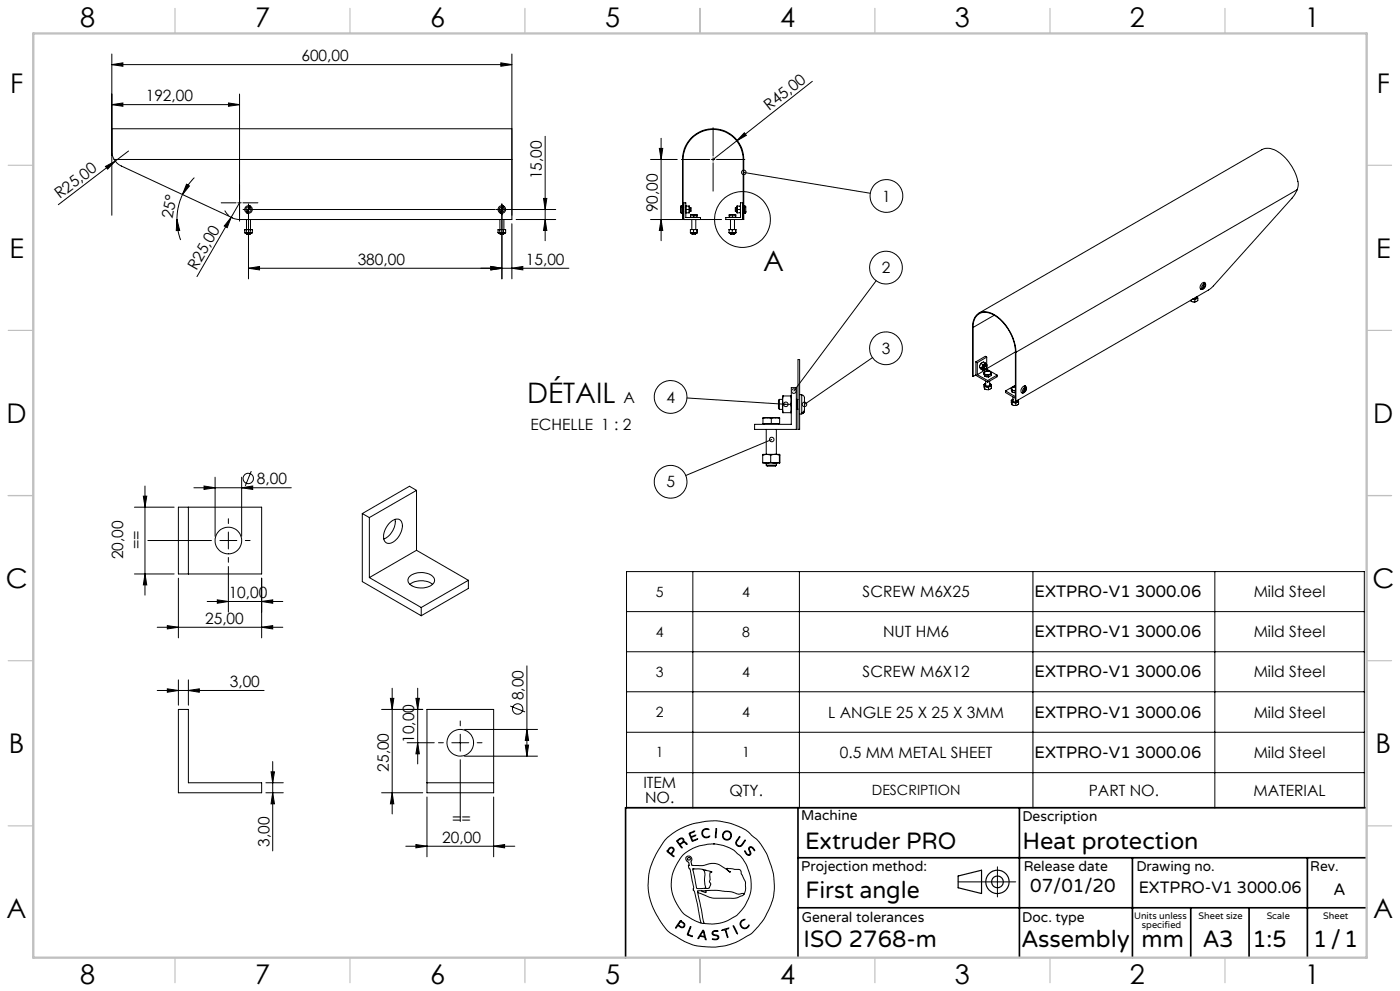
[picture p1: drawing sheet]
<svg xmlns="http://www.w3.org/2000/svg" width="420mm" height="297mm" viewBox="0 0 420 297" stroke-linecap="round" stroke-linejoin="round" font-family="sans-serif">
<g fill="none" stroke="#000" stroke-width=".3">
<path d="M33.5 19.4l3.4-.6v1.1zM33.5 16.2v48.3M33.5 19.4h120.1M150.2 18.8l3.4 .6-3.4 .5zM153.6 16.2v49.6h-82.3l-1.3-.4-33.6-15.6a4.5 4.5 0 0 1-2.1-2M33.5 31.4l3.4-.5v1zM33.5 31.4h38.4M33.5 38.6h120.1v9.2h-119.3a11.5 11.5 0 0 1-.8-6.1zM68.5 30.9l3.4 .5-3.4 .5zM71.9 28.2v38.1M213.9 38.3v8.5M223.3 39.8l.6 .8-2.9 1.6z"/>
<path d="M243.7 24.4l-22.7 17.8M31.6 49.9l3-1.6-2.3 2.4zM34.6 48.3l-17.1 13M38.6 45.3l-4 3M54.8 58.3l-.8 1.8-.6 2.5-.3 3.2M56 55.2l.8 .5-2 2.6zM58.3 53.2l-2 2.4-1.5 2.7M163.1 59.5h.9l-.5 3.3zM163.5 40.8v31.3M195.2 47.8h8M197.8 44.5h1l-.5 3.3zM198.3 41.4v30.7"/>
<path d="M204.4 47.8h8.5M213.4 47.8h1.1M213.9 47.3v1M213.9 48.8v8.5M214.9 47.8h8.5M221 42.2l-7.1 5.6M223.1 51.7l38 6.2M389.1 56.9l.2-.4a6.2 6.2 0 0 0-.9-5.1 12.2 12.2 0 0 0-7.3-6.9h-1.5l-1.1 .4-84.8 48.9M389.1 56.9l-1.5 2.5-24.7 27.3-58.1 33.6M389.1 56.9l-84.3 48.7M53.1 65.8l.8 3.2-1 .1zM53.1 65.8l.4 3.7 .7 2.4"/>
<path d="M66.4 60.8h4.4M67.4 63.1l1.3 1.6M69.4 65.1l-1.2 3.1-.9-.5zM69.4 65.1l-10.3 17.8M71.3 60.8h1.1M71.9 60.8l-2.5 4.3M72.9 60.8h4.5M72.9 62.8h.6M73.4 69.7l.3 .1M73.4 68.9v.8M73.7 68.8l.2 .1M73.7 68.8h.8"/>
<path d="M73.7 69.8h.8M73.7 68.8l-.3 .1M73.9 69.7l.6 .1M73.9 69.7l-.2 .1M73.9 68.9v.8M73.9 70.1h1.2M73.9 65.8v3M73.9 69.8v.3M74 62.8h1.1M74.1 63.4a.23 .23 0 0 0-.1 .3 .23 .23 0 0 0 .3 .1l.1-.3M74.5 68.8l-.6 .1M74.5 68.8l.6 .1"/>
<path d="M74.5 68.8h.9M74.5 69.8h.9M74.5 61.1v.7M74.5 62.3v21.3M74.7 62l.1-.3a.25 .25 0 0 1 .3 .1 .25 .25 0 0 1-.1 .4M74.7 62a.77 .77 0 0 0-.9 .5 .77 .77 0 0 0 .3 .9M74.7 62l-.6 1.4M75 62.2a.76 .76 0 0 1 .3 .9 .76 .76 0 0 1-.9 .4M75 62.2l-.6 1.3M75.1 69.7l-.6 .1M75.1 69.7l.3 .1M75.1 68.9v.8"/>
<path d="M75.1 65.8v3M75.1 69.8v.3M75.4 68.8l-.3 .1M75.4 68.8l.3 .1M75.6 62.8h73M75.7 69.7h.1M75.7 69.7l-.3 .1M75.7 68.9h.1M75.7 68.9v.8M147.2 79.9l3.4 .5-3.4 .5zM148.9 62.8h.6M149.4 69.7l.2 .1"/>
<path d="M149.4 68.9v.8M149.6 68.8l.3 .1M149.6 68.8h.9M149.6 69.8h.9M149.6 68.8l-.2 .1M149.9 62.8h16.8M149.9 69.7l.6 .1M149.9 69.7l-.3 .1M149.9 68.9v.8M150 70.1h1.2M150 65.8v3M150 69.8v.3"/>
<path d="M150.1 63.4a.23 .23 0 0 0-.1 .3 .23 .23 0 0 0 .3 .1l.1-.3M150.2 62.4l.7 .7M150.5 68.8l-.6 .1M150.5 68.8l.6 .1M150.5 68.8h.9M150.5 69.8h.9M150.6 61.1v.7M150.6 62.3v21.3M150.7 62a.23 .23 0 0 1 .1-.3 .23 .23 0 0 1 .3 .1l-.1 .4M150.7 62a.78 .78 0 0 0-.9 .5 .78 .78 0 0 0 .3 .9M150.7 62l-.6 1.4M150.9 62.4l-.7 .7"/>
<path d="M151 62.2a.76 .76 0 0 1 .3 .9 .76 .76 0 0 1-.9 .4M151 62.2l-.6 1.3M151.1 69.7l-.6 .1M151.1 69.7l.3 .1M151.1 68.9v.8M151.2 65.8v3M151.2 69.8v.3M151.4 68.8l-.3 .1M151.4 68.8l.3 .1M151.7 69.7l-.3 .1M151.7 68.9v.8M153.6 67.1v16.5"/>
<path d="M154.8 65.8h11.9M163.5 65.8l.5 3.3h-.9zM195.2 65.8h21.3M198.3 65.8l.5 3.3h-1zM204.2 62.2v1.4l.3 .3M204.2 62l.2-.3-.2 .5M204.2 62h.1M204.2 62v.2M204.5 61.7l-.3 .2M204.5 61.7v2.2M204.5 63.9l.3 .1M204.8 65.8v-18a9.2 9.2 0 0 1 9.1-9.2 9.2 9.2 0 0 1 9.2 9.2v18h-.1v-18a9 9 0 0 0-9.1-9 9 9 0 0 0-9 9v18"/>
<path d="M204.8 61.6l-.3 .1M204.9 62.2l.1 .1M205 63.3l-.1 .1M205.1 62.2v1.2M205.1 65.8v-5h.6v4.4h4.4v.6M205.7 63.8h.1M205.7 61.8h1M205.8 61.8v1M205.8 62.8v1M205.8 62.8h.9M205.8 63.8h.9M206.7 61.8l.1 .5"/>
<path d="M206.7 62.8l.1 .5M206.8 62.3l-.1 .5M206.8 63.3l-.1 .5M206.8 62.3v1M206.8 63.4h.4M206.8 62.2h.4M207.1 69.7l.5 .1M207.1 68.9v.8M207.2 64.5v.6h1.9v-.6M207.2 62.2v1.2M207.3 65.1v.1M207.5 70.1h1.2"/>
<path d="M207.5 65.8v3M207.5 69.8v.3M207.6 68.8l.5 .1M207.6 68.8h1M207.6 69.8h1M207.6 68.8l-.5 .1M207.6 64.4l.5 .1M207.6 64.4l-.4 .1M207.6 64.4h1M208.1 69.7l.5 .1M208.1 69.7l-.5 .1M208.1 68.9v.8"/>
<path d="M208.1 64.5v.6M208.6 68.8l-.5 .1M208.6 68.8l.5 .1M208.6 68.8h.5M208.6 69.8h.5M208.6 64.4l-.5 .1M208.6 64.4l.5 .1M208.7 65.8v3M208.7 69.8v.3M209 65.1v.1M209.1 69.7l-.5 .1M209.1 69.7v.1"/>
<path d="M209.1 68.9v.8M209.1 68.8v.1M209.1 68.8v1M217.7 65.2h4.4v-4.4h.6v5h-5zM218.7 69.7l.5 .1M218.7 68.9v.8M218.9 65.1v.1M219.1 70.1h1.2M219.1 65.8v3M219.1 69.8v.3M219.2 69.8h1M219.2 68.8l.5 .1"/>
<path d="M219.2 68.8h1M219.2 68.8l-.5 .1M219.3 64.4l.4 .1M219.3 64.4h.9M219.3 64.4l-.5 .1M219.7 69.7l.5 .1M219.7 69.7l-.5 .1M219.7 68.9v.8M219.7 64.5v.6M220.2 68.8l-.5 .1M220.2 68.8l.5 .1M220.2 68.8h.5"/>
<path d="M220.2 69.8h.5M220.2 64.4l-.5 .1M220.2 64.4l.5 .1M220.2 64.4h.5v.7h-1.9v-.6M220.3 65.8v3M220.3 69.8v.3M220.6 65.1v.1M220.7 69.7l-.5 .1M220.7 69.7v.1M220.7 62.2v1.2M220.7 63.4h.4M220.7 62.2h.4"/>
<path d="M220.7 68.9v.8M220.7 68.8v.1M220.7 68.8v1M221.1 63.3l.1 .5M221.1 62.3l.1 .5M221.1 62.3v1M221.2 62.8l-.1 .5M221.2 61.8l-.1 .5M221.2 62.8h.8M221.2 63.8h.8M221.2 61.8h.8M222 62.8v1"/>
<path d="M222 61.8v1M222 63.8h.1M222 61.8h.1M222.7 62.2l.1 1.1M222.8 63.3l-.1 .1M222.8 63.3l.2 .1M223 62.2l-.2 .1M223.1 61.6l.3 .1M223.4 61.7l.3 .2v1.5M223.4 61.7v2.2M223.4 63.9l-.3 .1M223.7 63.6l-.3 .3"/>
<path d="M223.7 63.4l-.3 .5 .3-.4M223.7 63.4v.2M74.5 80.4l3.4-.5v1zM74.5 80.4h96.2M153.6 80.4l3.2-.5v1zM262.9 84.1l-24.7 33.1M291.9 98.1a3.8 3.8 0 0 1 1.7-4 3.8 3.8 0 0 1 4.4 .2 14 14 0 0 1 6.6 11.2M291.9 98.1v14.8M298.3 94.5l-6.4 3.6M357.2 90l.2 .3M357.4 90.3l1.1 .2M357.4 89.9v.4"/>
<path d="M357.9 89.6h.1M357.9 89.6l.6 .2M358.5 89.8v.7M358.8 89.1h.1M358.8 89.1l-.6 .3M358.9 89.5l-.4 .3M358.9 89.5l-1 .1M359.2 88.9v.1M359.2 89l-.3 .5M359.2 89l.1 .4M359.3 89.4v.7l-.8 .4M359.3 89.4l-.4 .1"/>
<path d="M360.1 86.6l.2 .1M360.6 86.7h.1M360.7 86.6l-.1 .1M360.8 86.5l-.5 .2M361 86.5l-.4 .2M361.1 85.1a.87 .87 0 0 0-.3 1.4M361.1 85.1l-.3 1.4M361.2 84.7l.2 .4M361.2 84.7h-.2l.1 .4M361.2 84.7v.3M361.3 84.6l.2 .1M361.4 85.1a.81 .81 0 0 1-.4 1.4"/>
<path d="M361.4 85.1l-.4 1.4M361.4 84.7a1.28 1.28 0 0 1-.6 2M361.4 84.7a1.26 1.26 0 0 0-1.1 2M206.1 119.3l29.7 1.9M233.8 119.7v3M233.8 119.7l-.3 .2v2.5l.3 .3M233.8 119.7h1M234.8 119.9l.2 1.3M234.8 119.9v2.5M235 118.7l-.2 1.2M235 118.7h-.2v1.2M235 118.7h2.2"/>
<path d="M237.2 118.7l.2 1.2-.2 1.3M237.2 118.7h.2M238.9 119.7h.2v3h-.2M239.4 107.8h.5v20.9h-.5zM239.4 119.7l-.3 .2M239.9 118.2l.6 .2M240.5 118.4h.2a1.35 1.35 0 0 1 .6 1.8v2.6M240.5 118.4v5.6M261.8 107.2l-20.5 14M292.8 108.4v4.1l3.5 2M292.8 108.4l.4 .3M292.8 112.4l-.9 .5"/>
<path d="M293.2 108.7v3.6M293.2 112.3l3.1 1.7M293.8 110l.5 .6 .6 .3M293.8 110l.7 .3M294.3 108.9l-.5 1.1M294.3 108.9l.6 .4M294.5 110.3l.2 .4M294.7 109.9l-.2 .4M294.7 110.7h.6M294.7 109.9v.8M294.7 110.7l.2 .2M294.9 109.3l-.2 .6"/>
<path d="M295.2 111.7l.1 .2M295.2 111.7l.3 1.1M295.2 115.2l.2 1.4M295.2 115.2l.1 .3M295.3 111.9l.7 .4M295.3 111.9l.2 .4M295.3 115.5l.7 .4M295.3 115.5l.1 .4M295.3 109.1h.6M295.3 110.7l.2-.1zM295.3 109.1l-.6 .8M295.3 109.1l-.4 .2"/>
<path d="M295.3 110.7l-.4 .2M295.4 116.6l1.1 .2M295.4 115.9h.6M295.4 115.9v.7M295.5 112.3h.5M295.5 112.8l1.1 .2M295.5 112.3v.5M295.6 109.8l.2-.1a.45 .45 0 0 1 .1 .6 .45 .45 0 0 1-.6 .2zM295.6 111.4l-.3 .5M295.6 111.4l-.4 .3M295.6 114.9l-.3 .6M295.6 114.9l-.4 .3"/>
<path d="M295.7 108.8l-.6-.3-.8 .4M295.7 108.8l-.4 .3M295.7 108.8l.2 .3M295.7 114.2v1.2a.68 .68 0 0 0 1.2 0v-1.2M295.7 114.9h-.1M295.9 109.6a.6 .6 0 0 0-.9 .1 .6 .6 0 0 0 .3 .9M295.9 112.9h.3M295.9 109.1l.1 .6zM296 115.9l.5 .2M296 112.3l.6 .2M296 109.9v-.2a.51 .51 0 0 0-.7 .2 .51 .51 0 0 0 .2 .7l.2-.1M296 107v2.3"/>
<path d="M296 110.1v.5M296 110.6l-2.8 1.7M296 110.6l3.1 1.8M296 107l-2.8 1.7M296 107l-.4-.2-2.8 1.6M296.3 114v.5M296.5 111.2l.8 .4M296.5 111.2l-.9 .2M296.5 116.1v.7M296.6 112.5v.5M296.9 114.9l.4 .3zM297 115.8l-.5 .3"/>
<path d="M297 115.8l-1 .1M297 112.2l-1 .1M297 112.2l-.4 .3M297.3 111.6l-.3 .6M297.3 111.6l.1 .4M297.3 115.2l-.3 .6M297.3 115.2l.1 .4M297.4 112l-.4 .2M297.4 115.6v.7l-.9 .5M297.4 115.6l-.4 .2M297.4 112v.5l-.8 .5M299.1 112.4l-2.8 1.6"/>
<path d="M299.1 112.4v.5l-2.8 1.6M301.7 117.2v.4l2.9 1.8M301.7 117.2l2.9 1.7M303.4 116.4l.1 .3M303.4 120l.2 1.3M303.4 120l.1 .2M303.4 116.4l.3 1.1M303.5 116.7l.7 .4M303.5 116.7l.2 .3M303.7 117l.5 .1M303.7 117.5l.9 .2M303.7 117v.5"/>
<path d="M303.8 116.1l-.3 .6M303.8 116.1l.8-.1zM303.8 116.1l-.4 .3M303.8 119.7l-.3 .5M303.8 119.7l-.4 .3M303.9 119v1.1a.69 .69 0 0 0 1.2 0M303.9 119.7h-.1M304.1 117.6l.3 .1M304.2 117.1l.4 .1M304.2 117.1h.4M304.6 115.6l-2.9 1.6M304.6 105.5l.2 14.8"/>
<path d="M304.6 105.5l-8.6 5M304.8 105.6a14 14 0 0 0-7.7-11.8 3.7 3.7 0 0 0-5.3 3.6l.1 15.5M304.8 105.6v14.7M305.5 120h.1M305.5 120l-.3 .5M305.5 120l.1 .4M306.4 117.6l.2 .1M306.6 117.7l.1 .1M306.9 117.7l-.1 .1M306.9 117.6v.1M307 117.5l-.3 .3M307.2 117.5l-.3 .2"/>
<path d="M307.4 116.2a.89 .89 0 0 0-.4 1.3M307.4 116.2l-.4 1.3M307.5 115.7l.1 .4M307.5 115.7h-.2l.1 .5M307.5 115.7l-.1 .3M307.6 115.6l.1 .1M307.6 116.1a.84 .84 0 0 1-.4 1.4M307.6 116.1l-.4 1.4M307.7 115.7a1.28 1.28 0 0 1-.7 2M307.7 115.7a1.25 1.25 0 0 0-1.2 .6 1.25 1.25 0 0 0 0 1.4M226.4 127.2h11v-11h1.5v12.5h-12.5zM228.8 138.6l1.2 .2"/>
<path d="M228.8 138.6l.1 .2h1.1M228.8 136.4v2.2M229.2 126.9v.3M229.9 139.4h3M229.9 139.4l.3 .3h2.4l.3-.3M229.9 128.7v7.5M229.9 138.8v.6M230 138.8h2.5M230 136.2l1.2 .2M230 136.2h2.5M230 136.2l-1.2 .2M230 136.2h-.2a.65 .65 0 0 0-1 .2"/>
<path d="M230.2 125.2l1.2 .2M230.2 125.2h2.4M230.2 125.2l-1.3 .2M230.2 125.2h-.6a.43 .43 0 0 0-.4-.1 .43 .43 0 0 0-.3 .3M231.2 138.6l1.3 .2M231.2 138.6l-1.2 .2M231.2 136.4v2.2M231.4 125.4v1.5M231.5 131.7l-25.8 10.8M232.5 136.2l-1.3 .2M232.5 136.2l1.3 .2M232.5 136.2h1.4"/>
<path d="M232.5 138.8h1.4M232.6 125.2l-1.2 .2M232.6 125.2l1.3 .2M232.6 125.2h1.3v1.7h-5v-1.5M232.9 128.7v7.5M232.9 138.8v.6M233.6 126.9v.3M233.8 138.6l-1.3 .2M233.8 138.6l.1 .2M233.8 122.7h1M233.8 136.4v2.2M233.9 136.2l-.1 .2"/>
<path d="M233.9 136.2v2.6M234.8 122.4l.2 1.3M234.8 122.4v1.3h.2M235 121.2l-.2 1.2M235 121.2h2.2M235 123.7h2.2M237.2 121.2l.2 1.2-.2 1.3M237.2 123.7h.2M239.1 122.4l.3 .3M240.5 124l-.6 .1M241.3 123.3l-.3 .6-.5 .1M241.3 122.8l-.1 .5-.6 .3v.3l.6-.3 .1-.5"/>
<path d="M241.3 122.8v.3M303.5 120.2l.7 .4M303.5 120.2l.1 .4M303.6 121.3l1.1 .2M303.6 120.6h.6M303.6 120.6v.7M304.2 120.6l.5 .2M304.7 120.8v.7M305.2 120.5l-.5 .3M305.2 120.5l-1 .1M305.6 120.4v.7l-.9 .4M305.6 120.4l-.4 .1"/>
<path d="M40.3 152h11.9M43 148.7h1l-.5 3.3zM43.5 145.7v32.7M53.5 152h25v20h-25zM56.5 152v20M58.2 146.2h29.2M61.2 145.7l3.3 .5-3.3 .5zM64.5 143v17.7M68.5 155.5v1.4M68.5 159.5v5M72.5 146.2l3.3-.5v1zM72.5 143v17.7"/>
<path d="M75.4 141.2l-1.8 4.4M108.7 153.9v20.4l17.7 10.2M108.7 153.9l2.1 1.2M110.8 155.1v18M116.9 156.7a2.24 2.24 0 0 1 3.5-.5 5.4 5.4 0 0 1-2.6 6.3 1.8 1.8 0 0 1-2.2 0 1.8 1.8 0 0 1-.5-2.1l.5-1.8zM118.5 155.6a5.9 5.9 0 0 1-3.4 5.9M125 147l-14.2 8.1M125 147l-2.2-1.3-14.1 8.2M125 147v17.9M40.3 172h11.9M43.5 172l.5 3.3h-1zM44.3 162h19.1"/>
<path d="M53.5 173.3v17.9M65.2 179.8l3.3 .5-3.3 .5zM66 162h5M68.5 167.1v1.4M68.5 169.8v13.6M73.6 162h1.4M78.5 173.3v17.9M110.8 173.1l15.6 9M123 172.7a5.5 5.5 0 0 1 7.2 .5 1.97 1.97 0 0 1-1.7 2.7 5.1 5.1 0 0 1-6.1-1.5v-.8zM123 175.1a5.9 5.9 0 0 1 6.8 0M125 164.9l-14.2 8.2M125 164.9l15.5 9"/>
<path d="M140.5 173.9v2.5l-14.1 8.1M140.5 173.9l-14.1 8.2M188 171.3h221.3v70.8h-221.3zM207.9 171.3v70.8M239.8 171.3v70.8M309.9 171.3v70.8M364.5 171.3v70.8M47.2 188h37.6M50.2 187.5l3.3 .5-3.3 .5zM62.2 180.3h22.6M78.5 188l3.3-.5v1zM78.5 180.3l3.3-.5v1z"/>
<path d="M126.4 182.1v2.4M158.1 199.6v27M188 183.3h221.3M188 195.3h221.3M47.2 206.9h32M50.2 206.4l3.3 .5-3.3 .6zM53.5 203.8v7.5M53.5 212.6h3v22h22v3h-25zM56.5 206.9l3.3-.5v1.1zM56.5 203.8v7.5M114.5 212.6h12.3M117.1 209.3h1l-.4 3.3z"/>
<path d="M117.7 206.3v37.6M124.8 209.3h1l-.5 3.3zM125.3 206.3v22.6M128.1 212.6h20v25h-20zM138.1 216.1v1.4M139.3 218.6h22M153.1 211.6l4.4 1.8M158.1 218.6l.5 3.3h-1zM188 207.3h221.3M188 219.5h221.3M79.8 234.6h5.2M79.8 237.6h5.2"/>
<path d="M81.3 231.3h1l-.5 3.3zM81.8 237.6l.5 3.3h-1zM81.8 228.2v26.8M114.5 237.6h12.3M117.7 237.6l.4 3.3h-1zM122.1 222.6h8.2M125.3 222.6l.5 3.3h-1zM128.1 238.9v17.9M128.1 234.6h20M131.6 222.6h1.4M135.5 222.6h5.1M138.1 220.1v5"/>
<path d="M138.1 227.7v18.5M139.3 226.6h22M143.2 222.6h1.4M148.1 238.9v17.9M157.6 223.3h1l-.5 3.3zM188 231.6h221.3M121.7 253.6h32.7M124.8 253.1l3.3 .5-3.3 .5zM148.1 253.6l3.3-.5v1zM199.8 251.4l3.1-2.3 4-1.9 4.5-1 3.6-.2 3.8 .7 3.6 1.3 2 1.2 2.6 2.3 1.4 1.6 1.9 3.4 1.7 5.2 .3 3.5-.2 3-.7 2.8-2 4.1-1.5 2.1a17.8 17.8 0 0 1-7.4 5.3l-3.1 1-2.7 .3-3.7-.1-3.1-.5-2.7-1.1-3.9-2.4-1.3-1.1-1.6-2-2.4-4.2-.8-2.4-.7-3.3v-2.8l.4-3 1.1-3.3 1.5-2.8zM200.9 254.1l.4-.2 .6 .1 .3 .6-.1 .6a.61 .61 0 0 0-.3 1.1l.4 .3-.1 .2-1.5-1.2a.56 .56 0 0 1-.5-.5 .56 .56 0 0 1 .4-.6zM200.9 254.3l.7-.2 .4 .4-.1 .5a.73 .73 0 0 1-.6 .7 .73 .73 0 0 1-.8-.5l-.1-.2z"/>
<path d="M203 252l1.2-.8h.6l.4 .5-.1 .5 .6 .2 .4 .6-.7-.5-.6 .2a.64 .64 0 0 0-.7 .5 .64 .64 0 0 0 .5 .7l-.1 .3zM203.3 252l1.3-.6 .4 .3-.3 .7a.71 .71 0 0 1-.9 .4 .71 .71 0 0 1-.5-.7zM206.7 249.7l1.7-.6-1 .5a.56 .56 0 0 0-.2 .9 .56 .56 0 0 0 .9 0l.6-.2-.8 .5a.61 .61 0 0 0-.4 .5 .61 .61 0 0 0 .3 .6l1.5-.5-1.7 .8zM208.2 249.1h.1M210.8 248.8l.8-.4 1 .1 .1 .2-.8-.2-.8 .3-.3 .5v.6l.3 .7 .5 .3 1.2-.3a.44 .44 0 0 1-.1 .4 .44 .44 0 0 1-.5 .1l-.9-.1-.6-.5-.2-1zM214 252.9h.1M214 252.9l2.7 .4 2.2 .8 1.3 .7 2.2 2 1.5 2.3 1.1 3.3 .3 1.7v2.5l-.5 2.1-1.4 2.9-2.6 2.9-2.6 1.5-2.2 .7-2.1 .2-2.7-.1M214 252.9l-4.1 .6-3.3 1.4-2.1 1.7-1.9 3.2-1 2.6-.2 2.3v1.7l.9 3 2.1 3.6a13.9 13.9 0 0 0 5.9 3.6M214.8 248.4h.2v.6l-.2 2-.2 .1zM221.8 250.8l.2 .1-1.1 1.5 .2 .7 .6 .4a1.29 1.29 0 0 0 1.4-1.2l.3-.5a.23 .23 0 0 1 .2 .3 .23 .23 0 0 1-.2 .2l-1.1 1.3-.6 .1-.5-.2-.5-1zM223.4 255.1l.2-.1 .6 1 .6 .1 .2-.2-.4-1.4 .2-.6 .7-.1 .9 1-.1 .2-.7-.9h-.6l-.2 .4 .5 1.4-.5 .5-.8-.3zM299.2 259.8v9"/>
<path d="M204 276l.1-.1 .8 .5 .6 .7-.4 .8h-.9a.7 .7 0 0 0-.8-.4 .7 .7 0 0 0-.6 .6h-.2zM204.2 275.9h.1M204.2 276.2l1 .9-.2 .6-.6 .1a.67 .67 0 0 1-.7-.9zM204.2 276.2h.1M207 277.8l.3-.1v.2l-.7 1.6a.5 .5 0 0 0 0 .7 .5 .5 0 0 0 .6 .1l.6 .3a.66 .66 0 0 1-1.1-.2l-.1-.1a.45 .45 0 0 1-.4-.3 .45 .45 0 0 1 .2-.5zM207.8 260.5l1.2 5.7h2.5M207.9 260.5h2.3l3.3 .9a.31 .31 0 0 0-.4-.1 .31 .31 0 0 0-.1 .4v1.9l-.2 .7 .4 .5-.1 .5-.4 .9h-1.2M207.9 260.5h-.1M207.9 260.4h.1M209.3 267.4l1.9 9.4M209.3 267.4l3.5 1.5 1.3 .3h6.4l2.2-.7 .5-.5M210.3 276.6l.9 .2"/>
<path d="M210.4 267h-1.1v.4M210.6 260.6a2.01 2.01 0 0 1 .8 2.6l.1 1.9 .2 .9-.2 .2M210.8 278.8h.3l.2 .7 .5 2.1-.2-.1a.87 .87 0 0 0-1.2-.8l-.4-.1-.4 .6-.2 .1zM210.9 279.2l.4 1.2-.1 .2h-.3a.45 .45 0 0 1-.7-.2 .45 .45 0 0 1 .3-.7zM210.9 279.2h.1M211.5 260.8h.1M211.8 266.9l3.4-.1 4.1 .5 2.3 .7 1-.2a.33 .33 0 0 1 .4-.1 .33 .33 0 0 1 .2 .3M211.8 266.9v.6l-1.4-.5M211.8 266.9l-1.4 .1M213.8 279.2l.7-.3 .9 .2h-1l-.5 .4 .1 .5 1.1 .2 .5 .5v.5l-.3 .3-.8 .2a.48 .48 0 0 1-.8-.4l1.1 .1 .6-.3-.2-.5-1.5-.6-.1-.4zM216.5 278.7l2.2-.5-.9 .4 .5 2.4-.8-2.3zM220 277.5l1.2 2.4z"/>
<path d="M222.4 276l1.1-.5-.9 .6-.3 .6v.5l.5 .7 1 .2 1-.9-.3 .6-.9 .5-1-.3-.6-1zM223.2 268l.5-1.2v-2.4l-1.8-3.8-3.8-.3v.3l.9 .8-3.3-2.3-1.4-.3-1.5 .1-2.1 .5h-3.1l-.3-1.1 .3-.6-.1-.6-.6-.5-.8 .1-.3 .3-.1 .5 1 1.2-.1 1.3 .4 .5 1.1 5.4-.1 .8 .3 .4 .3 1 1.7 8.5M287.4 264.3h17.3"/>
<circle cx="223.1" cy="51.7" r=".68"/>
<circle cx="265.9" cy="58.7" r="4.9"/>
<circle cx="74.5" cy="62.8" r="1.13"/>
<circle cx="150.5" cy="62.8" r="1.14"/>
<circle cx="222.7" cy="65.8" r="8.4"/>
<circle cx="265.8" cy="80.2" r="4.9"/>
<circle cx="201.2" cy="119" r="4.9"/>
<circle cx="238.2" cy="117.2" r=".68"/>
<circle cx="265.8" cy="104.4" r="4.9"/>
<circle cx="231.5" cy="131.7" r=".68"/>
<circle cx="235.8" cy="121.2" r=".68"/>
<circle cx="241.3" cy="121.2" r=".68"/>
<circle cx="74.5" cy="143.4" r="1.55"/>
<circle cx="201.2" cy="144.4" r="4.9"/>
<circle cx="68.5" cy="162" r="4"/>
<circle cx="155.3" cy="212.5" r="1.56"/>
<circle cx="138.1" cy="222.6" r="4"/>
<circle cx="206.6" cy="257.4" r=".43"/>
<circle cx="218.1" cy="250.4" r="1.16"/>
<circle cx="218.1" cy="250.4" r="1.37"/>
</g>
<g fill="none" stroke="#000" stroke-width=".35">
<path d="M287.4 262.5l7.1-1.7v7l-7.1-1.7z"/>
<circle cx="299.2" cy="264.3" r="3.5"/>
<circle cx="299.2" cy="264.3" r="1.75"/>
</g>
<path d="M239.4 257.1h170.3M239.4 242.1v44.8M305.8 242.1v44.8M339.7 257.1v29.9M392.2 257.1v29.8M409.7 242.1h-222v45M239.4 272.1h170.6M357.2 272.1v14.8M374.7 272.1v14.8" fill="none" stroke="#000" stroke-width=".5"/>
<g fill="none" stroke="#c0c0c0" stroke-width=".35">
<path d="M52.5 2.5v7.5M105 2.5v7.5M157.5 2.5v7.5M210 2.5v7.5M262.5 2.5v7.5M315 2.5v7.5M367.5 2.5v7.5M2.5 49.5h7.5M410 49.5h7.5M2.5 99h7.5M410 99h7.5M2.5 148.5h7.5"/>
<path d="M410 148.5h7.5M2.5 198h7.5M410 198h7.5M2.5 247.5h7.5M410 247.5h7.5M52.5 287v7.5M105 287v7.5M157.5 287v7.5M210 287v7.5M262.5 287v7.5M315 287v7.5M367.5 287v7.5"/>
</g>
<path d="M10 10h400v277h-400z" fill="none" stroke="#c0c0c0" stroke-width=".7"/>
<g fill="#000">
<path d="M31.6 49.9l3-1.6-2.3 2.4zM223.3 39.8l.6 .8-2.9 1.6zM69.4 65.1l-1.2 3.1-.9-.5z"/>
<path d="M150.2 18.8l3.4 .6-3.4 .5zM33.5 19.4l3.4-.6v1.1zM68.5 30.9l3.4 .5-3.4 .5zM33.5 31.4l3.4-.5v1z"/>
<path d="M197.8 44.5h1l-.5 3.3zM198.3 65.8l.5 3.3h-1zM163.1 59.5h.9l-.5 3.3zM163.5 65.8l.5 3.3h-.9zM81.3 231.3h1l-.5 3.3zM81.8 237.6l.5 3.3h-1zM158.1 218.6l.5 3.3h-1zM157.6 223.3h1l-.5 3.3zM117.1 209.3h1l-.4 3.3zM117.7 237.6l.4 3.3h-1zM124.8 209.3h1l-.5 3.3zM125.3 222.6l.5 3.3h-1z"/>
<path d="M53.1 65.8l-.2 3.3 1-.1zM56 55.2l-1.2 3.1 2-2.6z"/>
<path d="M74.5 80.4l3.4-.5v1zM147.2 79.9l3.4 .5-3.4 .5z"/>
<path d="M147.2 79.9l3.4 .5-3.4 .5zM153.6 80.4l3.2-.5v1zM124.8 253.1l3.3 .5-3.3 .5zM148.1 253.6l3.3-.5v1zM50.2 187.5l3.3 .5-3.3 .5zM78.5 188l3.3-.5v1zM61.2 145.7l3.3 .5-3.3 .5zM72.5 146.2l3.3-.5v1zM65.2 179.8l3.3 .5-3.3 .5zM78.5 180.3l3.3-.5v1z"/>
<path d="M43.5 172l.5 3.3h-1zM43 148.7h1l-.5 3.3z"/>
<path d="M50.2 206.4l3.3 .5-3.3 .6zM56.5 206.9l3.3-.5v1.1z"/>
</g>
<g font-size="8.5">
<text x="229" y="81.1">A</text>
<text x="158.1" y="120.6">DÉTAIL</text>
</g>
<g font-size="8.1">
<text x="24" y="8">8</text>
<text x="76.5" y="8">7</text>
<text x="129" y="8">6</text>
<text x="181.5" y="8">5</text>
<text x="234" y="8">4</text>
<text x="286.5" y="8">3</text>
<text x="339" y="8">2</text>
<text x="391.5" y="8">1</text>
<text x="3" y="27.7">F</text>
<text x="413" y="27.7">F</text>
<text x="2.8" y="77.2">E</text>
<text x="412.8" y="77.2">E</text>
<text x="2" y="126.7">D</text>
<text x="412" y="126.7">D</text>
<text x="1.7" y="176.2">C</text>
<text x="411.7" y="176.2">C</text>
<text x="2.7" y="225.7">B</text>
<text x="412.7" y="225.7">B</text>
<text x="2" y="275.2">A</text>
<text x="412" y="275.2">A</text>
<text x="24" y="295">8</text>
<text x="76.5" y="295">7</text>
<text x="129" y="295">6</text>
<text x="181.5" y="295">5</text>
<text x="234" y="295">4</text>
<text x="286.5" y="295">3</text>
<text x="339" y="295">2</text>
<text x="391.5" y="295">1</text>
</g>
<g font-size="7.1">
<text x="241.5" y="254.4">Extruder PRO</text>
<text x="306.7" y="254.4">Heat protection</text>
<text x="241.6" y="269.2">First angle</text>
<text x="241.1" y="283.7">ISO 2768-m</text>
<text x="306.6" y="283.9">Assembly</text>
<text x="342.5" y="283.9">mm</text>
<text x="360.9" y="283.8">A3</text>
<text x="375.7" y="283.9">1:5</text>
<text x="393.9" y="283.9">1/1</text>
</g>
<text font-size="5.6" x="309.1" y="267.4">07/01/20</text>
<g font-size="4.9">
<text x="310.4" y="179">EXTPRO-V1 3000.06</text>
<text x="310.4" y="191">EXTPRO-V1 3000.06</text>
<text x="310.4" y="203">EXTPRO-V1 3000.06</text>
<text x="310.4" y="215.1">EXTPRO-V1 3000.06</text>
<text x="310.4" y="227.2">EXTPRO-V1 3000.06</text>
<text x="341.6" y="267.6">EXTPRO-V1 3000.06</text>
<text x="400.1" y="268.1">A</text>
</g>
<g font-size="4.7">
<text x="90.4" y="18.3">600,00</text>
<text x="43.7" y="30.3">192,00</text>
<text x="230.7" y="33.3" transform="rotate(-38 230.7 33.3)">R45,00</text>
<text x="162.6" y="53.8" transform="rotate(-90 162.6 53.8)">15,00</text>
<text x="17.9" y="59.8" transform="rotate(-37 17.9 59.8)">R25,00</text>
<text x="51.8" y="65.7" transform="rotate(-79 51.8 65.7)">25°</text>
<text x="197.3" y="63.6" transform="rotate(-90 197.3 63.6)">90,00</text>
<text x="264.7" y="60.4">1</text>
<text x="58.9" y="81.3" transform="rotate(-60 58.9 81.3)">R25,00</text>
<text x="107.3" y="79.4">380,00</text>
<text x="157.7" y="79.4">15,00</text>
<text x="264.5" y="81.9">2</text>
<text x="264.5" y="106.1">3</text>
<text x="187" y="120.6">A</text>
<text x="199.9" y="120.6">4</text>
<text x="159.2" y="128.8">ECHELLE 1 : 2</text>
<text x="77.1" y="145.1">8,00</text>
<text x="199.9" y="146.1">5</text>
<text x="37" y="167.6" transform="rotate(-90 37 167.6)">20,00</text>
<text x="42.5" y="164.6" transform="rotate(-90 42.5 164.6)">==</text>
<text x="68.6" y="179.2">10,00</text>
<text x="258.8" y="179">SCREW M6X25</text>
<text x="376.1" y="179">Mild Steel</text>
<text x="61.5" y="187">25,00</text>
<text x="264.9" y="191">NUT HM6</text>
<text x="376.1" y="191">Mild Steel</text>
<text x="258.8" y="203">SCREW M6X12</text>
<text x="376.1" y="203">Mild Steel</text>
<text x="68.9" y="205.9">3,00</text>
<text x="157" y="209.9" transform="rotate(-90 157 209.9)">8,00</text>
<text x="248.5" y="215.1">L ANGLE 25 X 25 X 3MM</text>
<text x="376.1" y="215.1">Mild Steel</text>
<text x="124.3" y="222.7" transform="rotate(-90 124.3 222.7)">10,00</text>
<text x="251.9" y="227.2">0.5 MM METAL SHEET</text>
<text x="376.1" y="227.2">Mild Steel</text>
<text x="116.6" y="231.3" transform="rotate(-90 116.6 231.3)">25,00</text>
<text x="193" y="236.2">ITEM</text>
<text x="218.8" y="238.5">QTY.</text>
<text x="326.6" y="238.5">PART NO.</text>
<text x="376" y="238.5">MATERIAL</text>
<text x="193.5" y="240.8">NO.</text>
<text x="135.7" y="247">==</text>
<text x="80.8" y="253.7" transform="rotate(-90 80.8 253.7)">3,00</text>
<text x="132.7" y="252.6">20,00</text>
</g>
<g font-size="4.2">
<text x="196.8" y="178.8">5</text>
<text x="222.7" y="178.8">4</text>
<text x="196.8" y="190.8">4</text>
<text x="222.7" y="190.8">8</text>
<text x="196.8" y="202.8">3</text>
<text x="222.7" y="202.8">4</text>
<text x="196.8" y="214.9">2</text>
<text x="222.7" y="214.9">4</text>
<text x="196.8" y="227">1</text>
<text x="222.7" y="227">1</text>
<text x="261.6" y="238.3">DESCRIPTION</text>
<text x="240.4" y="245.9">Machine</text>
<text x="306.7" y="246.1">Description</text>
<text x="240.4" y="261.1">Projection method:</text>
<text x="307.1" y="261">Release date</text>
<text x="340.9" y="261">Drawing no.</text>
<text x="393.1" y="261">Rev.</text>
<text x="240.5" y="276.4">General tolerances</text>
<text x="306.7" y="276.3">Doc. type</text>
</g>
<g font-size="2.8">
<text x="340.2" y="275.3">Units unless</text>
<text x="359.6" y="275.3">Sheet size</text>
<text x="380" y="275.3">Scale</text>
<text x="396.9" y="275.3">Sheet</text>
<text x="342.6" y="278.2">specified</text>
</g>
</svg>
